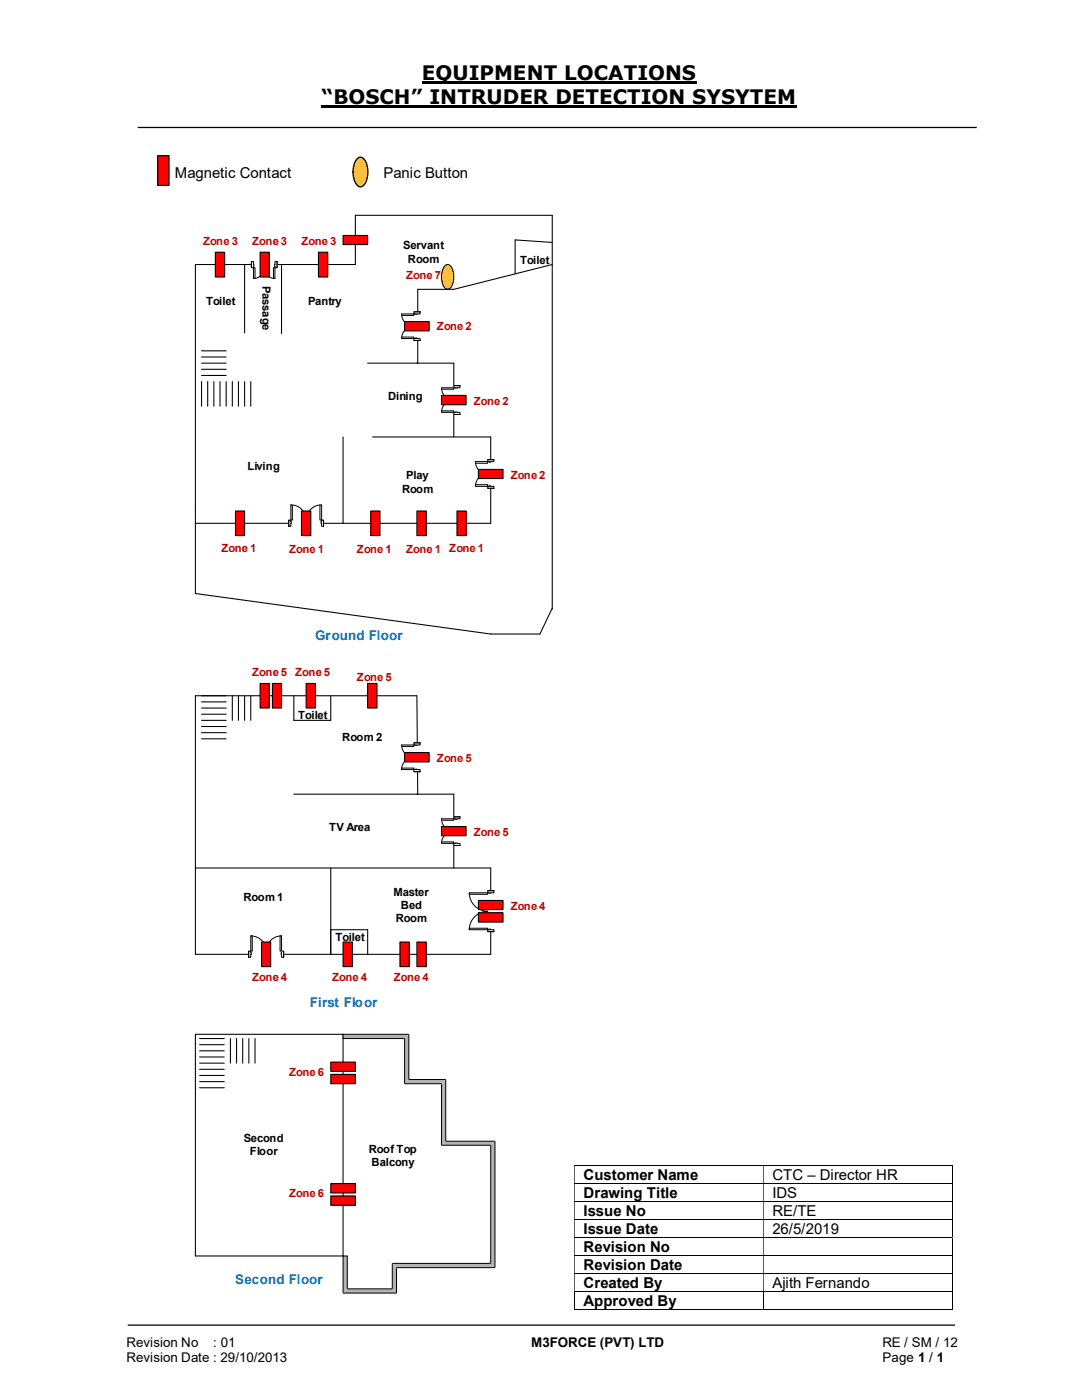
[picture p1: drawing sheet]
<svg xmlns="http://www.w3.org/2000/svg" width="216mm" height="279mm" viewBox="0 0 216 279" stroke-linecap="round" stroke-linejoin="round" font-family="sans-serif">
<path d="M84.2 16.5h54.8M64.2 21.3h94.8" fill="none" stroke="#000" stroke-width=".42"/>
<path d="M27.5 25.4h167.4M25.5 264.5h165" fill="none" stroke="#000" stroke-width=".25"/>
<path d="M31.5 31.1h2.2v5.9h-2.2z" fill-rule="evenodd" fill="#f00"/>
<path d="M31.5 31.1h2.2v5.9h-2.2z" fill="none" stroke="#000" stroke-width=".24"/>
<g fill="none" stroke="#000" stroke-width=".2">
<path d="M114.6 232.6h75.3M114.6 236.2h75.3M114.6 239.7h75.3M190 232.7v3.4M190 236.2v3.4M190 239.8v3.5M114.6 243.4h75.3M114.6 247h75.3M114.6 250.6h75.3M114.6 254.2h75.3M114.6 257.8h75.3M114.7 257.9v3.6"/>
<path d="M152.3 257.9v3.6M190 243.5v3.4M190 247.1v3.4M190 250.7v3.4M190 254.3v3.4M190 257.9v3.6M114.6 261.4h37.7M152.4 261.4h37.5"/>
</g>
<g fill="#000">
<path d="M189.9 232.5h.2v.2h-.2zM114.6 232.7h.1v3.4h-.1zM152.3 232.7h.1v3.4h-.1z" fill-rule="evenodd"/>
<path d="M189.9 236.1h.2v.1h-.2zM114.6 236.2h.1v3.4h-.1zM152.3 236.2h.1v3.4h-.1z" fill-rule="evenodd"/>
<path d="M189.9 239.6h.2v.2h-.2zM114.6 239.8h.1v3.5h-.1zM152.3 239.8h.1v3.5h-.1z" fill-rule="evenodd"/>
<path d="M189.9 243.3h.2v.2h-.2zM114.6 243.5h.1v3.4h-.1zM152.3 243.5h.1v3.4h-.1z" fill-rule="evenodd"/>
<path d="M189.9 246.9h.2v.2h-.2zM114.6 247.1h.1v3.4h-.1zM152.3 247.1h.1v3.4h-.1z" fill-rule="evenodd"/>
<path d="M189.9 250.5h.2v.2h-.2zM114.6 250.7h.1v3.4h-.1zM152.3 250.7h.1v3.4h-.1z" fill-rule="evenodd"/>
<path d="M189.9 254.1h.2v.2h-.2zM114.6 254.3h.1v3.4h-.1zM152.3 254.3h.1v3.4h-.1z" fill-rule="evenodd"/>
</g>
<path d="M189.9 257.7h.2v.2h-.2zM189.9 261.3h.2v.2h-.2z" fill="#000"/>
<path d="M71.2 31.8a.99 .99 0 0 1 1-.4 .99 .99 0 0 1 .8 .8 4.4 4.4 0 0 1-.7 5 1.07 1.07 0 0 1-1.4-.8 5 5 0 0 1 .3-4.6z" fill-rule="evenodd" fill="#ffc000"/>
<path d="M71.2 31.8a.99 .99 0 0 1 1-.4 .99 .99 0 0 1 .8 .8 4.4 4.4 0 0 1-.7 5 1.07 1.07 0 0 1-1.4-.8 5 5 0 0 1 .3-4.6z" fill="none" stroke="#000" stroke-width=".25"/>
<path d="M88.7 53.1a.83 .83 0 0 1 .9-.3 .83 .83 0 0 1 .6 .7 3.7 3.7 0 0 1-.6 4.2 .89 .89 0 0 1-1.1-.7 4.2 4.2 0 0 1 .2-3.9z" fill-rule="evenodd" fill="#ffc000"/>
<path d="M48.8 52.8v13.6M56.2 52.8v13.8M88.7 53.1a.83 .83 0 0 1 .9-.3 .83 .83 0 0 1 .6 .7 3.7 3.7 0 0 1-.6 4.2 .89 .89 0 0 1-1.1-.7 4.2 4.2 0 0 1 .2-3.9zM110.2 52.8l-19.6 4.9h-7.2v14.8M110.2 48.4l-7.4-.5v6.8M73.4 72.5h17.2v14.7M68.5 87.2v17.2M74.3 87.2h23.6v17.2h-58.9M110.2 121.6v-78.6h-39.3v9.8h-31.9v65.6l58.9 8.1M110.2 121.4l-2.5 5.1" fill="none" stroke="#000" stroke-width=".21"/>
<path d="M43 50.3h1.8v5h-1.8z" fill="#f00"/>
<path d="M43 50.3h1.8v5h-1.8z" fill="none" stroke="#000" stroke-width=".21"/>
<path d="M91.2 102h1.8v4.9h-1.8z" fill="#f00"/>
<path d="M91.2 102h1.8v4.9h-1.8z" fill="none" stroke="#000" stroke-width=".21"/>
<path d="M83.2 102h1.8v4.9h-1.8z" fill="#f00"/>
<path d="M83.2 102h1.8v4.9h-1.8z" fill="none" stroke="#000" stroke-width=".21"/>
<path d="M74 102h1.8v4.9h-1.8z" fill="#f00"/>
<path d="M74 102h1.8v4.9h-1.8z" fill="none" stroke="#000" stroke-width=".21"/>
<path d="M47 102h1.8v4.9h-1.8z" fill="#f00"/>
<path d="M47 102h1.8v4.9h-1.8z" fill="none" stroke="#000" stroke-width=".21"/>
<path d="M57.6 103.8h7v1.3h-7z" fill="#fff"/>
<path d="M57.6 103.8h7v1.3h-7z" fill="none" stroke="#fff" stroke-width=".2"/>
<path d="M64.2 103.8v1.2h.4v-1.2zM57.6 103.8h.4v1.2h-.4z" fill-rule="evenodd" fill="#fff"/>
<path d="M58 104.1v-.3h-.4v1.2h.4v-.6M64.2 104.1v-.3h.4v1.2h-.4v-.6" fill="none" stroke="#000" stroke-width=".2"/>
<path d="M64.1 104.1v.3h.1v-.3zM58 104.1l.1 .3z" fill-rule="evenodd" fill="#fff"/>
<path d="M57.6 103.8v1.2M58 104.1v.3M58 100.8a3 3 0 0 1 3.1 3 3.1 3.1 0 0 1 3.1-3M64.2 104.1h-.1v.3h.1M64.6 103.8v1.2" fill="none" stroke="#000" stroke-width=".2"/>
<path d="M58 100.8h.3v3h-.3z" fill-rule="evenodd" fill="#fff"/>
<path d="M58 100.8h.3v3h-.3z" fill="none" stroke="#000" stroke-width=".2"/>
<path d="M63.8 100.8h.4v3h-.4z" fill-rule="evenodd" fill="#fff"/>
<path d="M63.8 100.8h.4v3h-.4z" fill="none" stroke="#000" stroke-width=".2"/>
<path d="M60.2 102h1.8v4.9h-1.8z" fill="#f00"/>
<path d="M60.2 102h1.8v4.9h-1.8z" fill="none" stroke="#000" stroke-width=".21"/>
<path d="M82.5 62.2h1.4v5.7h-1.4z" fill-rule="evenodd" fill="#fff"/>
<path d="M82.5 62.2h1.4v5.7h-1.4z" fill="none" stroke="#fff" stroke-width=".2"/>
<path d="M82.6 62.2v.5h1.2v-.5zM82.6 67.6h1.2v.3h-1.2z" fill-rule="evenodd" fill="#fff"/>
<path d="M82.9 62.7h-.3v-.5h1.2v.5h-.6M82.9 67.6h-.3v.3h1.2v-.3h-.6" fill="none" stroke="#000" stroke-width=".2"/>
<path d="M82.9 62.7h.3zM82.9 67.4h.3v.2h-.3z" fill-rule="evenodd" fill="#fff"/>
<path d="M80.1 62.7a2.46 2.46 0 0 0 2.5 2.4 2.46 2.46 0 0 0-2.5 2.5M82.6 62.2h1.2M82.6 67.9h1.2M82.9 62.7h.3M82.9 67.6v-.2h.3v.2" fill="none" stroke="#000" stroke-width=".2"/>
<path d="M80.1 67.3h2.5v.3h-2.5z" fill="#fff"/>
<path d="M80.1 67.3h2.5v.3h-2.5z" fill="none" stroke="#000" stroke-width=".2"/>
<path d="M80.1 62.7h2.5v.2h-2.5z" fill="#fff"/>
<path d="M80.1 62.7h2.5v.2h-2.5z" fill="none" stroke="#000" stroke-width=".2"/>
<path d="M90.5 77h1.3v5.7h-1.3z" fill-rule="evenodd" fill="#fff"/>
<path d="M90.5 77h1.3v5.7h-1.3z" fill="none" stroke="#fff" stroke-width=".2"/>
<path d="M90.6 77v.4h1.2v-.4zM90.6 82.3h1.2v.4h-1.2z" fill-rule="evenodd" fill="#fff"/>
<path d="M90.8 77.4h-.2v-.4h1.2v.4h-.6M90.8 82.3h-.2v.4h1.2v-.4h-.6" fill="none" stroke="#000" stroke-width=".2"/>
<path d="M90.8 77.4l.4 .1zM90.8 82.2l.4 .1z" fill-rule="evenodd" fill="#fff"/>
<path d="M88.1 77.4a2.46 2.46 0 0 0 2.5 2.4 2.46 2.46 0 0 0-2.5 2.5M90.6 77h1.2M90.8 77.4h.4M90.6 82.7h1.2M90.8 82.3h.4" fill="none" stroke="#000" stroke-width=".2"/>
<path d="M88.1 82h2.5v.3h-2.5z" fill="#fff"/>
<path d="M88.1 82h2.5v.3h-2.5z" fill="none" stroke="#000" stroke-width=".2"/>
<path d="M88.1 77.4h2.5v.3h-2.5z" fill="#fff"/>
<path d="M88.1 77.4h2.5v.3h-2.5z" fill="none" stroke="#000" stroke-width=".2"/>
<path d="M97.3 91.7h1.3v5.8h-1.3z" fill-rule="evenodd" fill="#fff"/>
<path d="M97.3 91.7h1.3v5.8h-1.3z" fill="none" stroke="#fff" stroke-width=".2"/>
<path d="M97.3 91.7v.4h1.3v-.4zM97.3 97.1h1.3v.4h-1.3z" fill-rule="evenodd" fill="#fff"/>
<path d="M97.6 92.1h-.3v-.4h1.3v.4h-.7M97.6 97.1h-.3v.4h1.3v-.4h-.7" fill="none" stroke="#000" stroke-width=".2"/>
<path d="M97.6 92.1v.1h.3v-.1zM97.6 96.9h.3v.2h-.3z" fill-rule="evenodd" fill="#fff"/>
<path d="M94.9 92.1a2.43 2.43 0 0 0 2.4 2.5 2.46 2.46 0 0 0-2.4 2.5M97.3 91.7h1.3M97.3 97.5h1.3M97.6 92.1v.1h.3v-.1M97.6 97.1v-.2h.3v.2" fill="none" stroke="#000" stroke-width=".2"/>
<path d="M94.9 96.7h2.4v.4h-2.4z" fill="#fff"/>
<path d="M94.9 96.7h2.4v.4h-2.4z" fill="none" stroke="#000" stroke-width=".2"/>
<path d="M94.9 92.1h2.4v.4h-2.4z" fill="#fff"/>
<path d="M94.9 92.1h2.4v.4h-2.4z" fill="none" stroke="#000" stroke-width=".2"/>
<path d="M80.7 64.2h4.9v1.8h-4.9z" fill-rule="evenodd" fill="#f00"/>
<path d="M80.7 64.2h4.9v1.8h-4.9z" fill="none" stroke="#000" stroke-width=".21"/>
<path d="M88.1 78.9h4.9v1.9h-4.9z" fill-rule="evenodd" fill="#f00"/>
<path d="M88.1 78.9h4.9v1.9h-4.9z" fill="none" stroke="#000" stroke-width=".21"/>
<path d="M95.5 93.7h4.9v1.8h-4.9z" fill-rule="evenodd" fill="#f00"/>
<path d="M95.5 93.7h4.9v1.8h-4.9z" fill="none" stroke="#000" stroke-width=".21"/>
<path d="M50.2 52.2h5.1v1.3h-5.1z" fill="#fff"/>
<path d="M50.2 52.2h5.1v1.3h-5.1z" fill="none" stroke="#fff" stroke-width=".2"/>
<path d="M50.2 52.2v1.2h.4v-1.2zM54.9 52.2h.4v1.2h-.4z" fill-rule="evenodd" fill="#fff"/>
<path d="M50.6 52.8v-.6h-.4v1.2h.4v-.3M54.9 52.8v-.6h.4v1.2h-.4v-.3" fill="none" stroke="#000" stroke-width=".2"/>
<path d="M50.6 52.8l.1 .3zM54.8 52.8l.1 .3z" fill-rule="evenodd" fill="#fff"/>
<path d="M50.2 52.2v1.2M50.6 52.8v.3M50.6 55.6a2.13 2.13 0 0 0 2.1-2.2 2.17 2.17 0 0 0 2.2 2.2M54.9 52.8v.3M55.3 52.2v1.2" fill="none" stroke="#000" stroke-width=".2"/>
<path d="M54.6 53.4h.3v2.2h-.3z" fill-rule="evenodd" fill="#fff"/>
<path d="M54.6 53.4h.3v2.2h-.3z" fill="none" stroke="#000" stroke-width=".2"/>
<path d="M50.6 53.4h.3v2.2h-.3z" fill-rule="evenodd" fill="#fff"/>
<path d="M50.6 53.4h.3v2.2h-.3z" fill="none" stroke="#000" stroke-width=".2"/>
<path d="M51.9 50.3h1.8v5h-1.8z" fill="#f00"/>
<path d="M51.9 50.3h1.8v5h-1.8zM97.9 126.5h9.8" fill="none" stroke="#000" stroke-width=".21"/>
<path d="M68.5 47h4.9v1.8h-4.9z" fill-rule="evenodd" fill="#f00"/>
<path d="M68.5 47h4.9v1.8h-4.9z" fill="none" stroke="#000" stroke-width=".21"/>
<path d="M63.5 50.3h1.9v5h-1.9z" fill="#f00"/>
<g fill="none" stroke="#000" stroke-width=".21">
<path d="M63.5 50.3h1.9v5h-1.9zM40.2 76.2v4.9M40.2 73.7h4.9M40.2 71.2h4.9M40.2 74.9h4.9M40.2 72.5h4.9M40.2 70h4.9M41.4 76.2v4.9M42.7 76.2v4.9M43.9 76.2v4.9M45.1 76.2v4.9M46.4 76.2v4.9"/>
<path d="M47.6 76.2v4.9M48.8 76.2v4.9M50 76.2v4.9M39 206.4h29.5v44.3h-29.5z"/>
</g>
<path d="M66 214.4h4.9v1.9h-4.9z" fill-rule="evenodd" fill="#f00"/>
<path d="M66 214.4h4.9v1.9h-4.9z" fill="none" stroke="#000" stroke-width=".21"/>
<path d="M66 212h4.9v1.8h-4.9z" fill-rule="evenodd" fill="#f00"/>
<path d="M66 212h4.9v1.8h-4.9z" fill="none" stroke="#000" stroke-width=".21"/>
<path d="M66 238.7h4.9v1.8h-4.9z" fill-rule="evenodd" fill="#f00"/>
<path d="M66 238.7h4.9v1.8h-4.9z" fill="none" stroke="#000" stroke-width=".21"/>
<path d="M66 236.2h4.9v1.9h-4.9z" fill-rule="evenodd" fill="#f00"/>
<g fill="none" stroke="#000" stroke-width=".21">
<path d="M39.8 208.5h4.9M39.8 207.3h4.9M39.8 215.9h4.9M39.8 213.4h4.9M39.8 210.9h4.9M39.8 217.1h4.9M39.8 214.6h4.9M39.8 212.2h4.9M39.8 209.7h4.9M46 207.3v4.9M47.2 207.3v4.9M48.4 207.3v4.9"/>
<path d="M49.7 207.3v4.9M50.9 207.3v4.9M66 236.2h4.9v1.9h-4.9z"/>
</g>
<path d="M68.5 250.7h.8v6.5l-.8 .9z" fill-rule="evenodd" fill="#b3b3b3"/>
<path d="M69.3 257.2v-6.5h-.8v7.4" fill="none" stroke="#000" stroke-width=".2"/>
<path d="M69.3 257.2h9l.8 .9h-10.6z" fill-rule="evenodd" fill="#b3b3b3"/>
<path d="M68.5 258.1h10.6M69.3 257.2h9" fill="none" stroke="#000" stroke-width=".2"/>
<path d="M68.5 206.4h13.1l-.9 .9h-12.2z" fill-rule="evenodd" fill="#b3b3b3"/>
<path d="M81.6 206.4h-13.1v.9h12.2" fill="none" stroke="#000" stroke-width=".2"/>
<path d="M81.6 206.4v9l-.9 .9v-9z" fill-rule="evenodd" fill="#b3b3b3"/>
<path d="M80.7 207.3v9M81.6 206.4v9" fill="none" stroke="#000" stroke-width=".2"/>
<path d="M97.9 228.6l.9-.8v25.2l-.9-.9z" fill-rule="evenodd" fill="#b3b3b3"/>
<path d="M97.9 228.6v23.5M98.8 227.8v25.2" fill="none" stroke="#000" stroke-width=".2"/>
<path d="M78.3 252.1h19.6l.9 .9h-19.7z" fill-rule="evenodd" fill="#b3b3b3"/>
<path d="M78.3 252.1h19.6M79.1 253h19.7" fill="none" stroke="#000" stroke-width=".2"/>
<path d="M78.3 252.1l.8 .9v5.1l-.8-.9z" fill-rule="evenodd" fill="#b3b3b3"/>
<path d="M78.3 252.1v5.1M79.1 253v5.1" fill="none" stroke="#000" stroke-width=".2"/>
<path d="M81.6 215.4h7.3l-.8 .9h-7.4z" fill-rule="evenodd" fill="#b3b3b3"/>
<path d="M80.7 216.3h7.4M81.6 215.4h7.3" fill="none" stroke="#000" stroke-width=".2"/>
<path d="M88.9 215.4v12.4l-.8 .8v-12.3z" fill-rule="evenodd" fill="#b3b3b3"/>
<path d="M88.1 216.3v12.3M88.9 215.4v12.4" fill="none" stroke="#000" stroke-width=".2"/>
<path d="M88.1 228.6l.8-.8h9.9l-.9 .8z" fill-rule="evenodd" fill="#b3b3b3"/>
<path d="M88.1 228.6h9.8M88.9 227.8h9.9" fill="none" stroke="#000" stroke-width=".2"/>
<path d="M58.6 138.9v4.9h7.4v-4.9M83.2 138.9l.2 19.6M83.2 158.5h7.4v14.7M66 173.2v17.3M97.9 173.2v17.3h-58.9" fill="none" stroke="#000" stroke-width=".21"/>
<path d="M83.2 188h1.8v4.9h-1.8z" fill="#f00"/>
<path d="M83.2 188h1.8v4.9h-1.8z" fill="none" stroke="#000" stroke-width=".21"/>
<path d="M79.8 188h1.9v4.9h-1.9z" fill="#f00"/>
<g fill="none" stroke="#000" stroke-width=".21">
<path d="M46.4 138.9v4.9M47.6 138.9v4.9M48.8 138.9v4.9M83.2 138.9h-44.2v51.6M40.2 140.1h4.9M40.2 147.4h4.9M40.2 145h4.9M40.2 142.5h4.9M40.2 146.2h4.9M40.2 143.8h4.9M40.2 141.3h4.9M39 173.2h58.9"/>
<path d="M66 190.5v-5h7.4v5M79.8 188h1.9v4.9h-1.9z"/>
</g>
<path d="M54.4 136.4h1.8v4.9h-1.8z" fill="#f00"/>
<path d="M54.4 136.4h1.8v4.9h-1.8z" fill="none" stroke="#000" stroke-width=".21"/>
<path d="M51.9 136.4h1.8v4.9h-1.8z" fill="#f00"/>
<path d="M50 138.9v4.9M51.9 136.4h1.8v4.9h-1.8z" fill="none" stroke="#000" stroke-width=".21"/>
<path d="M61.1 136.4h1.8v4.9h-1.8z" fill="#f00"/>
<path d="M61.1 136.4h1.8v4.9h-1.8z" fill="none" stroke="#000" stroke-width=".21"/>
<path d="M73.4 136.4h1.8v4.9h-1.8z" fill="#f00"/>
<path d="M73.4 136.4h1.8v4.9h-1.8z" fill="none" stroke="#000" stroke-width=".21"/>
<path d="M68.5 188h1.8v4.9h-1.8z" fill="#f00"/>
<path d="M58.6 158.5h24.8M68.5 188h1.8v4.9h-1.8z" fill="none" stroke="#000" stroke-width=".21"/>
<path d="M82.5 148.3h1.4v5.7h-1.4z" fill-rule="evenodd" fill="#fff"/>
<path d="M82.5 148.3h1.4v5.7h-1.4z" fill="none" stroke="#fff" stroke-width=".2"/>
<path d="M82.6 148.3v.4h1.2v-.4zM82.6 153.6h1.2v.4h-1.2z" fill-rule="evenodd" fill="#fff"/>
<path d="M82.9 148.7h-.3v-.4h1.2v.4h-.6M82.9 153.6h-.3v.4h1.2v-.4h-.6" fill="none" stroke="#000" stroke-width=".2"/>
<path d="M82.9 148.7l.3 .1zM82.9 153.5l.3 .1z" fill-rule="evenodd" fill="#fff"/>
<path d="M80.1 148.7a2.46 2.46 0 0 0 2.5 2.4 2.46 2.46 0 0 0-2.5 2.5M82.6 148.3h1.2M82.6 154h1.2M82.9 148.7h.3M82.9 153.6h.3" fill="none" stroke="#000" stroke-width=".2"/>
<path d="M80.1 153.3h2.5v.3h-2.5z" fill="#fff"/>
<path d="M80.1 153.3h2.5v.3h-2.5z" fill="none" stroke="#000" stroke-width=".2"/>
<path d="M80.1 148.7h2.5v.3h-2.5z" fill="#fff"/>
<path d="M80.1 148.7h2.5v.3h-2.5z" fill="none" stroke="#000" stroke-width=".2"/>
<path d="M90.5 163h1.3v5.7h-1.3z" fill-rule="evenodd" fill="#fff"/>
<path d="M90.5 163h1.3v5.7h-1.3z" fill="none" stroke="#fff" stroke-width=".2"/>
<path d="M90.6 163v.4h1.2v-.4zM90.6 168.3h1.2v.4h-1.2z" fill-rule="evenodd" fill="#fff"/>
<path d="M90.8 163.4h-.2v-.4h1.2v.4h-.6M90.8 168.3h-.2v.4h1.2v-.4h-.6" fill="none" stroke="#000" stroke-width=".2"/>
<path d="M90.8 163.4v.1h.4v-.1zM90.8 168.2l.4 .1z" fill-rule="evenodd" fill="#fff"/>
<path d="M88.1 163.4a2.46 2.46 0 0 0 2.5 2.5 2.46 2.46 0 0 0-2.5 2.4M90.6 163h1.2M90.6 168.7h1.2M90.8 163.4v.1h.4v-.1M90.8 168.3h.4" fill="none" stroke="#000" stroke-width=".2"/>
<path d="M88.1 168h2.5v.3h-2.5z" fill="#fff"/>
<path d="M88.1 168h2.5v.3h-2.5z" fill="none" stroke="#000" stroke-width=".2"/>
<path d="M88.1 163.4h2.5v.3h-2.5z" fill="#fff"/>
<path d="M88.1 163.4h2.5v.3h-2.5z" fill="none" stroke="#000" stroke-width=".2"/>
<path d="M49.6 189.8h7v1.3h-7z" fill="#fff"/>
<path d="M49.6 189.8h7v1.3h-7z" fill="none" stroke="#fff" stroke-width=".2"/>
<path d="M56.2 189.8v1.3h.4v-1.3zM49.6 189.8h.4v1.3h-.4z" fill-rule="evenodd" fill="#fff"/>
<path d="M50 190.2v-.4h-.4v1.3h.4v-.6M56.2 190.2v-.4h.4v1.3h-.4v-.6" fill="none" stroke="#000" stroke-width=".2"/>
<path d="M56.1 190.2l.1 .3zM50 190.2h.2v.3h-.2z" fill-rule="evenodd" fill="#fff"/>
<path d="M49.6 189.8v1.3M50 186.8a3.1 3.1 0 0 1 3.1 3 3 3 0 0 1 3.1-3M50 190.2h.2v.3h-.2M56.2 190.2v.3M56.6 189.8v1.3" fill="none" stroke="#000" stroke-width=".2"/>
<path d="M50 186.8h.3v3h-.3z" fill-rule="evenodd" fill="#fff"/>
<path d="M50 186.8h.3v3h-.3z" fill="none" stroke="#000" stroke-width=".2"/>
<path d="M55.9 186.8h.3v3h-.3z" fill-rule="evenodd" fill="#fff"/>
<path d="M55.9 186.8h.3v3h-.3z" fill="none" stroke="#000" stroke-width=".2"/>
<path d="M80.7 150.2h4.9v1.9h-4.9z" fill-rule="evenodd" fill="#f00"/>
<path d="M80.7 150.2h4.9v1.9h-4.9z" fill="none" stroke="#000" stroke-width=".21"/>
<path d="M88.1 165h4.9v1.8h-4.9z" fill-rule="evenodd" fill="#f00"/>
<path d="M88.1 165h4.9v1.8h-4.9z" fill="none" stroke="#000" stroke-width=".21"/>
<path d="M52.2 188h1.8v4.9h-1.8z" fill="#f00"/>
<path d="M52.2 188h1.8v4.9h-1.8z" fill="none" stroke="#000" stroke-width=".21"/>
<path d="M97.3 177.8h1.3v8.1h-1.3z" fill-rule="evenodd" fill="#fff"/>
<path d="M97.3 177.8h1.3v8.1h-1.3z" fill="none" stroke="#fff" stroke-width=".2"/>
<path d="M97.3 177.8v.4h1.3v-.4zM97.3 185.5h1.3v.4h-1.3z" fill-rule="evenodd" fill="#fff"/>
<path d="M97.6 178.2h-.3v-.4h1.3v.4h-.7M97.6 185.5h-.3v.4h1.3v-.4h-.7" fill="none" stroke="#000" stroke-width=".2"/>
<path d="M97.6 178.2l.3 .1zM97.6 185.4h.3v.1h-.3z" fill-rule="evenodd" fill="#fff"/>
<path d="M93.6 178.2a3.7 3.7 0 0 0 3.7 3.7 3.7 3.7 0 0 0-3.7 3.6M97.3 177.8h1.3M97.6 178.2h.3M97.3 185.9h1.3M97.6 185.5v-.1h.3v.1" fill="none" stroke="#000" stroke-width=".2"/>
<path d="M93.6 185.3h3.7v.2h-3.7z" fill="#fff"/>
<path d="M93.6 185.3h3.7v.2h-3.7z" fill="none" stroke="#000" stroke-width=".2"/>
<path d="M93.6 178.2h3.7v.3h-3.7z" fill="#fff"/>
<path d="M93.6 178.2h3.7v.3h-3.7z" fill="none" stroke="#000" stroke-width=".2"/>
<path d="M95.5 182.2h4.9v1.8h-4.9z" fill-rule="evenodd" fill="#f00"/>
<path d="M95.5 182.2h4.9v1.8h-4.9z" fill="none" stroke="#000" stroke-width=".21"/>
<path d="M95.5 179.7h4.9v1.8h-4.9z" fill-rule="evenodd" fill="#f00"/>
<path d="M95.5 179.7h4.9v1.8h-4.9z" fill="none" stroke="#000" stroke-width=".21"/>
<g font-size="4">
<text x="84.2" y="16">EQUIPMENT LOCATIONS</text>
<text x="64.2" y="20.8">“BOSCH” INTRUDER DETECTION SYSYTEM</text>
</g>
<g font-size="3">
<text x="34.9" y="35.5">Magnetic Contact</text>
<text x="76.5" y="35.5">Panic Button</text>
<text x="116.5" y="235.5">Customer Name</text>
<text x="116.5" y="239">Drawing Title</text>
<text x="154.1" y="235.5">CTC – Director HR</text>
<text x="154.1" y="239">IDS</text>
<text x="116.5" y="242.7">Issue No</text>
<text x="154.1" y="242.7">RE/TE</text>
<text x="116.5" y="246.3">Issue Date</text>
<text x="116.5" y="249.8">Revision No</text>
<text x="154.1" y="246.3">26/5/2019</text>
<text x="116.5" y="253.4">Revision Date</text>
<text x="116.5" y="257">Created By</text>
<text x="154.1" y="257">Ajith Fernando</text>
<text x="116.5" y="260.7">Approved By</text>
</g>
<g font-size="2.7" fill="#0070c0">
<text x="62.9" y="127.7">Ground Floor</text>
<text x="61.8" y="200.9">First Floor</text>
<text x="46.9" y="256.2">Second Floor</text>
</g>
<g font-size="2.7">
<text x="25.2" y="268.8">Revision No</text>
<text x="42.6" y="268.8">: 01</text>
<text x="106" y="268.8">M3FORCE (PVT) LTD</text>
<text x="176.1" y="268.8">RE / SM / 12</text>
<text x="25.2" y="271.8">Revision Date : 29/10/2013</text>
<text x="176.1" y="271.8">Page 1 / 1</text>
</g>
<g font-size="2.3" fill="#c00000">
<text x="40.5" y="48.9">Zone 3</text>
<text x="50.3" y="48.9">Zone 3</text>
<text x="60.2" y="48.9">Zone 3</text>
<text x="81" y="55.8">Zone 7</text>
<text x="87.2" y="65.9">Zone 2</text>
<text x="94.5" y="80.9">Zone 2</text>
<text x="101.9" y="95.6">Zone 2</text>
<text x="44.2" y="110.1">Zone 1</text>
<text x="57.7" y="110.4">Zone 1</text>
<text x="71.2" y="110.4">Zone 1</text>
<text x="81" y="110.4">Zone 1</text>
<text x="89.6" y="110.1">Zone 1</text>
<text x="50.3" y="135">Zone 5</text>
<text x="58.9" y="135">Zone 5</text>
<text x="71.2" y="135.9">Zone 5</text>
<text x="87.2" y="152.1">Zone 5</text>
<text x="94.5" y="166.9">Zone 5</text>
<text x="101.9" y="181.7">Zone 4</text>
<text x="50.3" y="195.8">Zone 4</text>
<text x="66.3" y="195.8">Zone 4</text>
<text x="78.6" y="195.8">Zone 4</text>
<text x="57.7" y="214.8">Zone 6</text>
<text x="57.7" y="238.8">Zone 6</text>
</g>
<g font-size="2.3">
<text x="80.5" y="49.8">Servant</text>
<text x="81.4" y="52.4">Room</text>
<text x="103.8" y="52.7">Toilet</text>
<text x="52.4" y="57.1" transform="rotate(90 52.4 57.1)">Passage</text>
<text x="41.1" y="60.9">Toilet</text>
<text x="61.5" y="60.9">Pantry</text>
<text x="77.5" y="79.8">Dining</text>
<text x="49.4" y="93.7">Living</text>
<text x="81.1" y="95.7">Play</text>
<text x="80.2" y="98.3">Room</text>
<text x="59.5" y="143.5">Toilet</text>
<text x="68.3" y="147.8">Room 2</text>
<text x="65.7" y="165.8">TV Area</text>
<text x="48.6" y="179.8">Room 1</text>
<text x="78.5" y="178.7">Master</text>
<text x="79" y="184">Room</text>
<text x="80" y="181.4">Bed</text>
<text x="66.9" y="187.8">Toilet</text>
<text x="48.7" y="228">Second</text>
<text x="49.9" y="230.6">Floor</text>
<text x="73.6" y="230.2">Roof Top</text>
<text x="74.1" y="232.8">Balcony</text>
</g>
</svg>
